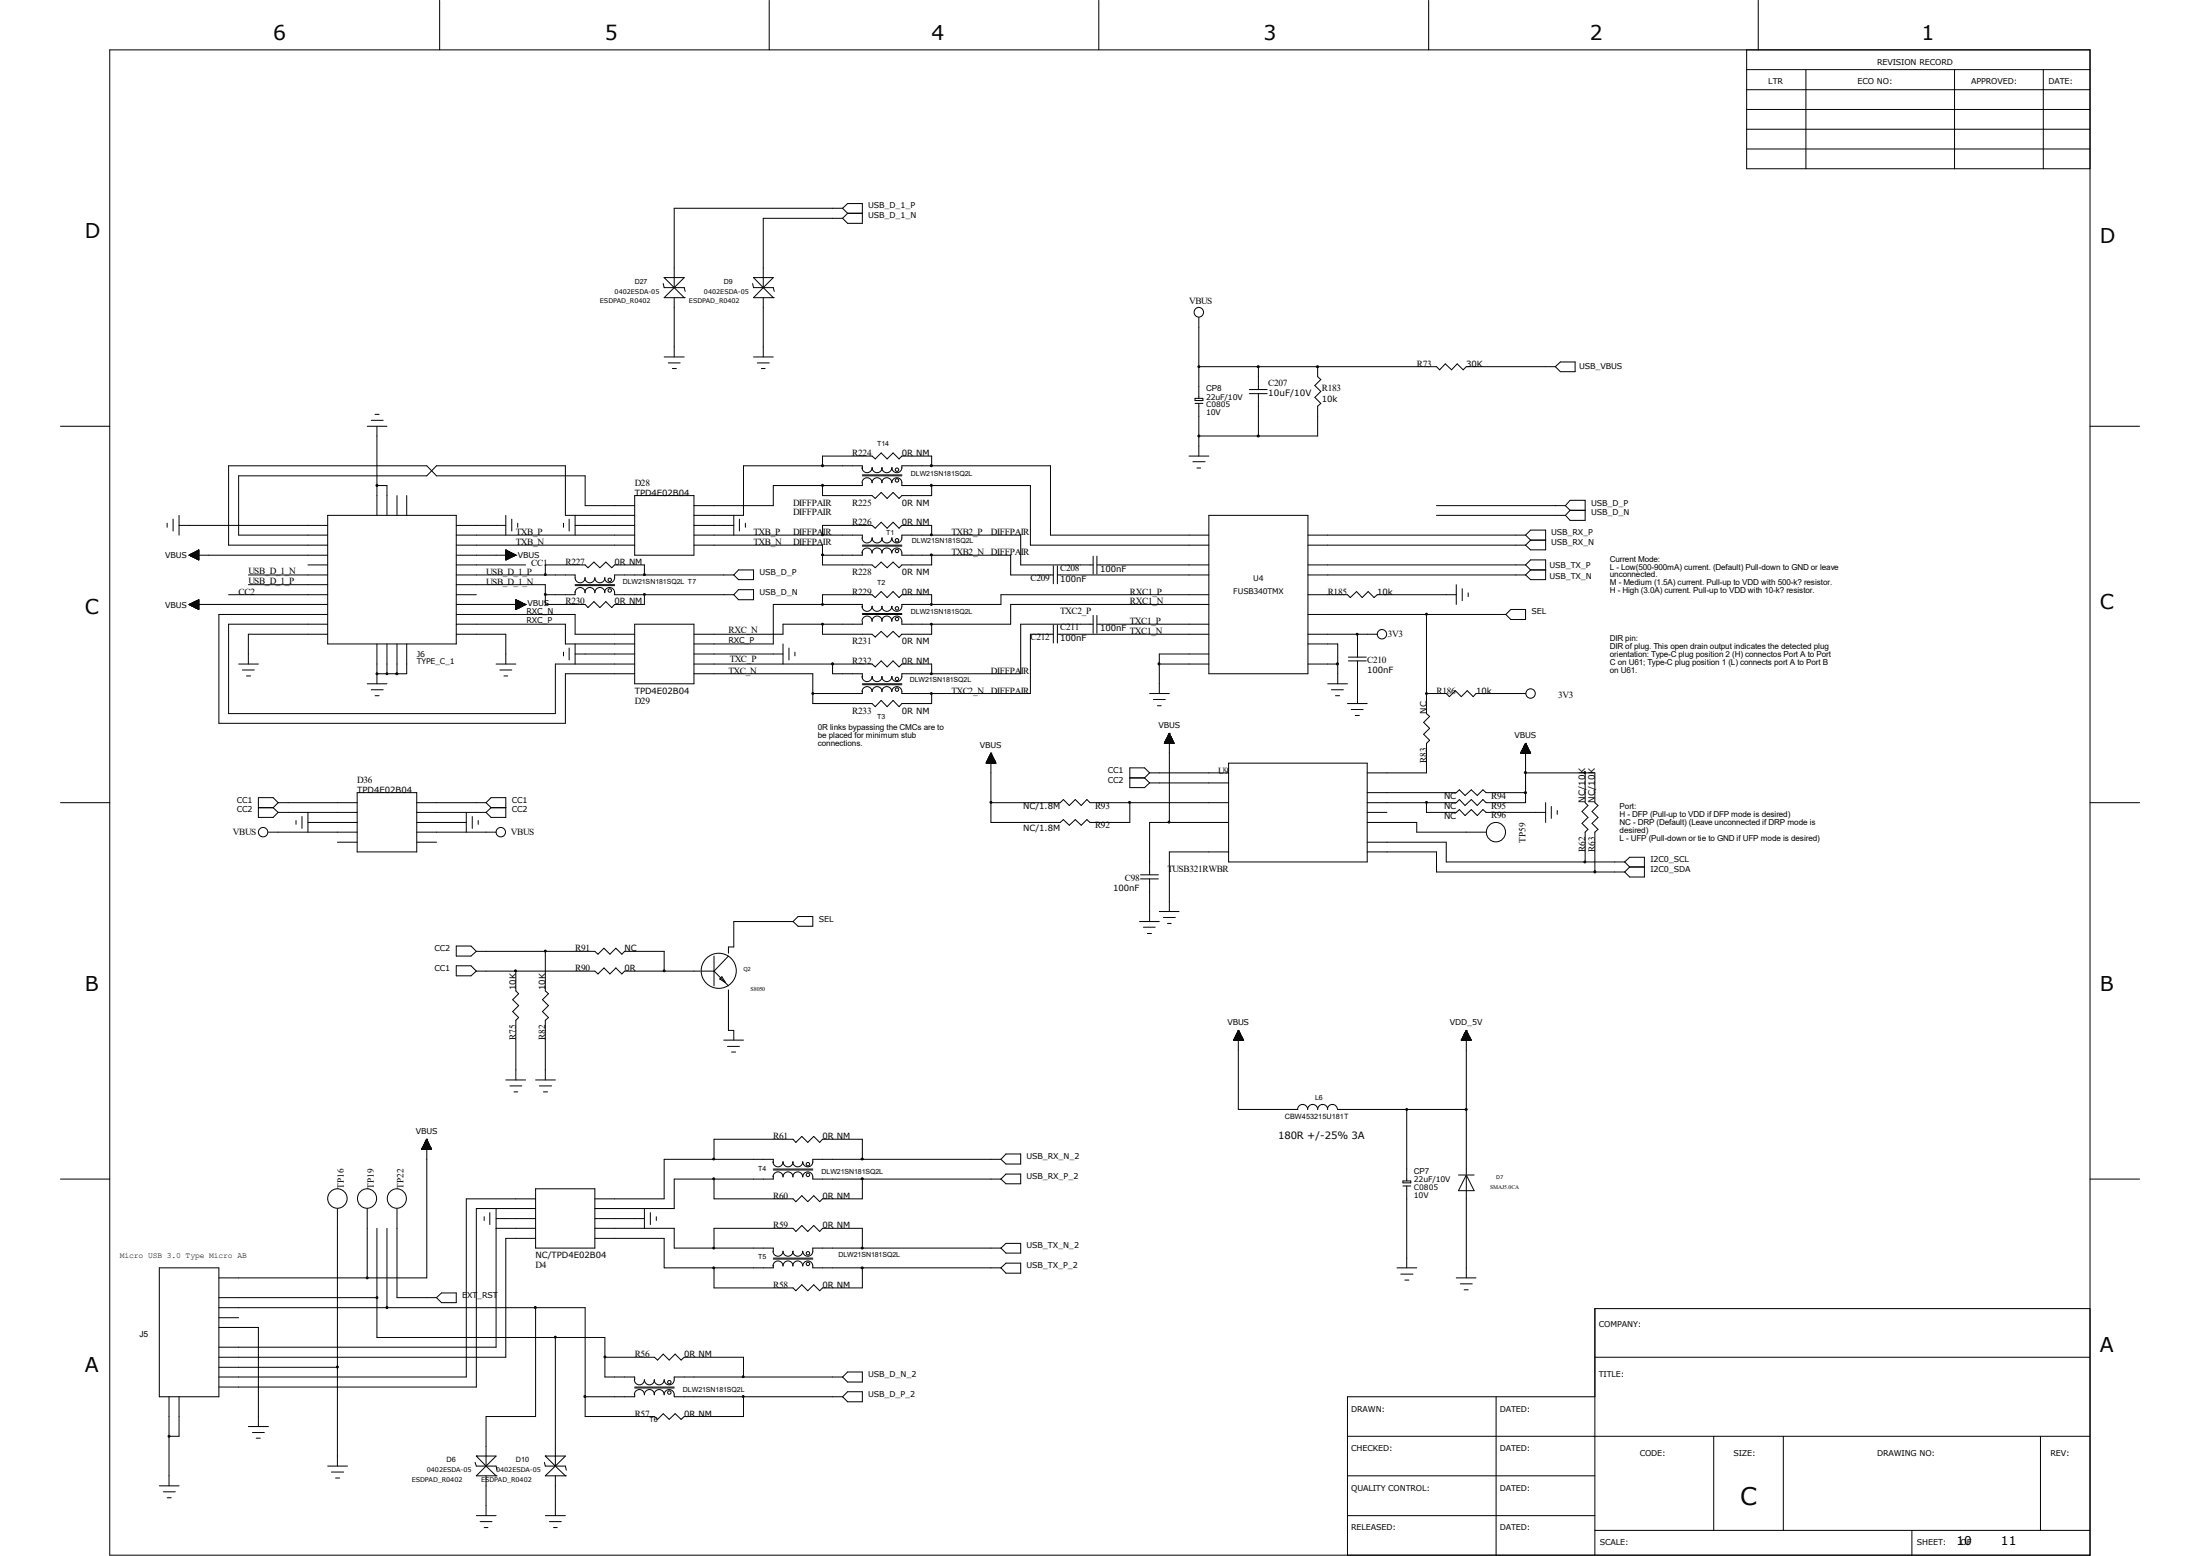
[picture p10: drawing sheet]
<svg xmlns="http://www.w3.org/2000/svg" width="297mm" height="210mm" viewBox="0 0 297 210" stroke-linecap="round" stroke-linejoin="round" font-family="sans-serif">
<g fill="none" stroke="#000" stroke-width=".14">
<path d="M14.8 6.7h267.4v203.2h-267.4zM59.4 0v6.7M103.8 0v6.7M148.3 0v6.7M192.9 0v6.7M235.8 14.8h46.4M235.8 9.4h46.4M235.8 12.1h46.4M235.8 17.4h46.4M235.8 6.7v16.1h46.4M237.4 0v6.7M243.8 9.4v13.4"/>
<path d="M263.9 9.4v13.4M275.8 9.4v13.4M89.5 38.3l.2 .5h2.7l.1 .5M89.7 37.5h.1M89.7 37.5h2.7l-2.7 2.7h2.7M89.7 37.5l2.7 2.7M101.6 38.3l.1 .5h2.7l.1 .5M101.7 37.5h.1M101.7 37.5h2.7l-1.4 1.3M101.7 37.5l1.3 1.3M103 38.8l-1.3 1.4h2.7M103 38.8l1.4 1.4"/>
<path d="M113.7 28.1l.7-.6h2v2.6h-2l-.7-.6M113.7 28.1h-22.7v10.7M113.7 29.5h-10.7v9.3M113.7 28.1l.7 .7M114.4 28.8h2M114.4 28.8l-.7 .7M235.8 20.1h46.4M8.2 57.5h6.6M49.6 57.5h2.6M50.1 56.7h1.6M50.6 55.9h.6M50.9 57.5v12.1"/>
<path d="M89.7 48.2h2.7M90.2 49h1.6M90.8 49.7h.5M91 40.2v8M92.4 40.2h.1M101.7 48.2h2.7M102.2 49h1.6M102.8 49.7h.5M103 40.2v8M104.4 40.2h.1M161.3 53.8h1.1v.3h-1.1zM161.3 54.4h1.1"/>
<path d="M161.8 49.5h32.1l.5 .4 .7-.8 .9 .8 .7-.8 .8 .8 .5-.4h12M161.8 42.8v11M161.8 54.4v7.2M168.7 52.6h2.4M168.7 53.1h2.4M169.8 49.4h.2v.2h-.2zM169.8 58.8h.2v.1h-.2zM169.9 49.5v3.1M169.9 53.1v5.7M177.8 49.4h.2v.2h-.2zM177.9 49.5h.1M177.9 49.5v1.3l.4 .4-.8 .8 .8 .8-.8 .8 .8 .8-.4 .4v4h-16.1"/>
<path d="M210 49.5l.7-.6h1.9v1.3h-1.9zM282.2 57.5h6.6M22.6 70.6v.6M23.4 70.1v1.6M24.2 70.9h20M24.2 69.6v2.6M25.5 74.9h.1M25.5 74.9h18.7M25.5 74.9l1.3 .7M25.5 74.9l1.3-.7v1.4M25.6 75h1.2M25.6 74.9h.1"/>
<path d="M25.7 75h1.1M25.7 74.8v.2M25.8 74.8v.3h1M25.9 74.7v.4h.9M26 75.2h.8M26 74.7v.4M26.1 75.2h.7M26.1 74.6v.6M26.2 74.5v.7M26.3 75.4h.5M26.3 74.5v.8M26.4 74.5v.9"/>
<path d="M26.5 75.4h.3M26.5 74.4v1M26.6 74.3v1.2M26.7 75.5h.1M26.8 75.6h.1M26.8 74.3v1.2M26.8 74.4h-.2v1h.2M26.8 74.5h-.6v.8h.6M26.8 74.8h-1.2v.2M26.8 74.8h-1.1v.2M26.8 74.7h-1v.4M26.8 74.7h-.8v.4"/>
<path d="M26.8 74.6h-.7v.6M26.8 74.6h-.6v.6M26.8 74.5h-.4v.9M26.8 74.4h-.3v1M26.8 74.3h-.1v1.2M26.8 74.3v1.3M33.5 77.6h10.7M33.5 78.9h10.7M41.6 76.2h2.6M44.2 69.6h17.4v17.3h-17.4zM50.9 65.5h1.3v4.1M53.6 66.9v2.7"/>
<path d="M54.9 66.9v2.7M61.6 77.6h16a.74 .74 0 0 0 .3 .9 .74 .74 0 0 0 .9 0l.2-.5a.66 .66 0 0 0 .7 .7 .66 .66 0 0 0 .6-.7 .66 .66 0 0 0 .7 .7 .66 .66 0 0 0 .6-.7 .68 .68 0 0 0 .7 .7 .68 .68 0 0 0 .7-.7v-.4h16.1M61.6 76.2h9.4M61.6 74.9h8M61.6 70.9h6.7M61.6 72.2h24.1M61.6 73.6h24.1M61.6 78.9h12v2.7h5.4l.4 .4 .8-.8 .8 .8 .8-.8 .8 .8 .4-.4h4v-1.3M68.3 69.6v2.6M68.3 74.3h.1v1.3h-.1M68.3 74.6h.8v.6M68.3 75.4h.3"/>
<path d="M68.3 74.4h.4v1h-.4M68.3 75.4h.5M68.3 75.3h.6M68.3 75.2h.7M68.3 75.2h.8M68.3 75h1.2M68.3 75h1.3M68.3 74.8h1.2v.2M68.3 74.8h1.1v.2M68.3 74.7h1v.4M68.3 74.7h.9v.4M68.3 74.6h.7v.6"/>
<path d="M68.3 74.5h.6v.8M68.3 74.5h.4v.9M68.3 74.4h.2v1M68.3 74.3h.2v1.2M68.4 74.3v1.2M68.5 74.3v1.2h-.2M68.6 74.4v1M68.7 74.5v.9M68.8 74.5v.8M68.9 74.5v.7M69 74.6v.6M69.1 70.1v1.6"/>
<path d="M69.1 74.7v.4M69.3 74.7v.4h-1M69.4 74.8v.3h-1.1M69.5 74.8v.2M69.6 74.9h.1M69.6 74.9l-1.3-.7v1.4M69.6 74.9l-1.3 .7M69.9 70.6v.6M73.6 77.6v-1.4h5.4l.4 .4 .8-.7 .8 .7 .8-.7 .8 .7 .4-.4h4v1.4M76.1 70.6v.6M76.8 70.1v1.6M77.6 80a.68 .68 0 0 1 .7-.7 .68 .68 0 0 1 .7 .7"/>
<path d="M77.6 79.8v.5h-4M77.6 70.9h8.1M77.6 78.9h5.4M77.6 79h5.4M77.6 69.6v2.6M79 80a.68 .68 0 0 1 .7-.7 .68 .68 0 0 1 .6 .7M80.3 80a.68 .68 0 0 1 .7-.7 .68 .68 0 0 1 .7 .7M81.6 80a.7 .7 0 0 1 .9-.7 .7 .7 0 0 1 .5 1h16.1M85.7 66.9h8v8h-8zM85.7 68.2h-6.7v-4h-20.1l-1.3-1.3h-26.7v10.7h13.3M85.7 69.6h-9.4v-6.7h-17.4l-1.3 1.3h-25.4v8h12M93.7 72.2h22.7v.4a.66 .66 0 0 0 .7 .7 .66 .66 0 0 0 .6-.7"/>
<path d="M93.7 73.6h17.3v2.6h6.7l.5 .4 .8-.7 .8 .7 .8-.7 .8 .7 .4-.4h4v-1.3M93.7 70.9h5.4M99.1 69.6v2.6M99.7 76.9h2v1.3h-2l-.6-.6zM99.7 79.6h2v1.3h-2l-.6-.6zM99.8 70.1v1.6M100.6 70.6v.6M111 65.5v1.4h6.7l.5 .4 .8-.8 .8 .8 .8-.8 .8 .8 .4-.4h4v-1.4M111 72.2v-1.3h6.7l.5 .4 .8-.8 .8 .8 .8-.8 .8 .8 .4-.4h4v1.3M111 62.9v-1.3h6.7l.5 .3 .8-.8 .8 .8 .8-.8 .8 .8 .4-.3h4v1.3M116.4 65.2a.68 .68 0 0 1 .7-.7 .68 .68 0 0 1 .6 .7 .68 .68 0 0 1 .7-.7 .68 .68 0 0 1 .7 .7M116.4 74.6a.68 .68 0 0 1 .7-.6 .68 .68 0 0 1 .6 .6 .68 .68 0 0 1 .7-.6 .68 .68 0 0 1 .7 .6"/>
<path d="M116.4 74.5v.4h-5.4M116.4 65.2v.3h-12v2.7h-10.7M116.4 63.3v-.4h-16v6.7h-6.7M116.4 73.6h5.4M116.4 64.2h5.4M116.4 64.1h5.4M116.4 73.7h5.4M117.7 63.1a.68 .68 0 0 1-.6 .7 .68 .68 0 0 1-.7-.7v.1M117.8 72.6a.64 .64 0 0 0 .6 .7 .64 .64 0 0 0 .6-.7 .68 .68 0 0 0 .7 .7 .68 .68 0 0 0 .7-.7M119 65.2a.68 .68 0 0 1 .7-.7 .68 .68 0 0 1 .7 .7 .68 .68 0 0 1 .7-.7 .68 .68 0 0 1 .7 .7v.3h17.3v8.1h24.1M119 74.6a.68 .68 0 0 1 .7-.6 .68 .68 0 0 1 .7 .6 .7 .7 0 0 1 .9-.6 .7 .7 0 0 1 .5 .9h14.6v2.7h5.8M119.1 63.1a.68 .68 0 0 1-.7 .7 .68 .68 0 0 1-.7-.7l.1 .1"/>
<path d="M120.4 63.1a.68 .68 0 0 1-.7 .7 .68 .68 0 0 1-.7-.7l.1 .1M120.4 72.6a.66 .66 0 0 0 .7 .7 .66 .66 0 0 0 .7-.7v-.4h16v4h9.8M121.8 63.1a.68 .68 0 0 1-.7 .7 .68 .68 0 0 1-.7-.7v.1M121.8 63.2v-.3h20v9.3h21.4M142.2 76.4v2.4M142.7 77.6h20.5M142.7 76.4v2.4M147.6 75.1v2.4M148.1 76.2h15.1M148.1 75.1v2.4M160.5 61.6h2.7M161 62.3h1.7"/>
<path d="M161.6 63.2h.5M163.2 69.6h13.4v21.3h-13.4zM176.6 76.2h29.4M176.6 77.6h29.4M176.6 72.2h29.4M176.6 73.6h29.4M193.9 68.2h17.4M193.9 69.6h17.4M196.6 78.9v2.7M197.4 79.5v1.6M206 76.2l.6-.6h2.1v2.6h-2.1l-.6-.6M206 72.2l.6 .7"/>
<path d="M206 72.2l.6-.7h2.1v2.7h-2.1l-.6-.6M206 76.2l.6 .7M206.6 76.9h2.1M206.6 72.9h2.1M206.6 72.9l-.6 .7M206.6 76.9l-.6 .7M211.3 68.2l.7-.7h2v2.7h-2l-.7-.6M211.3 68.2l.7 .7M212 68.9h2M212 68.9l-.7 .7M25.5 81.6h.1M25.5 81.6h18.7"/>
<path d="M25.6 81.6h.1M25.6 81.7h1.2M25.7 81.5v.2M25.7 81.7h1.1M25.8 81.4v.3M25.8 81.7h1M25.9 81.4v.4h.9M26 81.3v.5h.8M26.1 81.3v.6M26.1 81.9h.7M26.2 81.2v.8M26.3 81.2v.8"/>
<path d="M26.3 82h.5M26.4 81.2v.8M26.5 82.1h.3M26.5 81.1v1M26.6 81v1.2M26.7 82.2h.1M26.8 81v1.2M26.8 80.9v1.3M26.8 80.9v1.4l-1.3-.7M26.8 81.5h-1.2v.2M26.8 81.5h-1.1v.2M26.8 81.4h-1v.3"/>
<path d="M26.8 81.4h-.8v.4M26.8 81.3h-.7v.5M26.8 81.3h-.6v.6M26.8 81.2h-.6v.8h.6M26.8 81.2h-.4v.8M26.8 81.1h-.3v1M26.8 81.1h-.2v1h.2M26.8 81h-.1v1.2M26.8 80.9l-1.3 .7M30.9 80.3h13.3M32.2 89.6h2.7M32.7 90.4h1.6"/>
<path d="M33.3 91.2h.5M44.2 84.2h-13.3v12.1h44.1v-6.7h10.7M44.2 85.6h-10.7v4M44.2 82.9h-14.7v14.7h46.8v-6.7h9.4M49.6 92.3h2.6M50.1 93.1h1.6M50.6 93.9h.6M50.9 90.9h.1M50.9 86.9v5.4M52.2 86.9v4M53.5 90.8h.2v.2h-.2zM53.6 86.9v4"/>
<path d="M54.9 86.9v4h-4M61.6 80.3h2.7M61.6 84.2h14.7v2.7h9.4M61.6 85.6h6.7v4M61.6 82.9h16v2.7h8.1M61.6 81.6h9.4M67 89.6h2.6M67.5 90.4h1.6M68 91.2h.5M69.6 80.9v1.4l1.4-.7M69.6 80.9v1.3M69.6 81.1h.3v1"/>
<path d="M69.6 82.2h.2M69.6 82.1h.3M69.6 81.1h.4v1h-.4M69.6 82h.5M69.6 82h.6M69.6 81.9h.8M69.6 81.7h1.1M69.6 81.7h1.2M69.6 81.7h1.3M69.6 81.5h1.3v.2M69.6 81.5h1.1v.2M69.6 81.4h1.1v.3"/>
<path d="M69.6 81.4h.9v.4M69.6 81.3h.8v.5M69.6 81.3h.7v.6M69.6 81.2h.6v.8M69.6 81.2h.5v.8M69.6 81h.2v1.2M69.6 80.9l1.4 .7M69.7 81v1.2M69.8 81v1.2M69.9 81.1v1M70.1 81.2v.8M70.3 81.2v.8"/>
<path d="M70.4 81.3v.6M70.5 81.3v.5h-.9M70.6 81.4v.4h-1M70.7 81.4v.3M70.8 81.5v.2M70.9 81.6h.1M71 81.6h.1M76.1 88v.5M76.8 87.5v1.6M77.6 88.3h8.1M77.6 86.9v2.7M85.7 84.2h8v8.1h-8z"/>
<path d="M93.7 88.3h12M93.7 89.6h24l.5 .4 .8-.8 .8 .8 .8-.8 .8 .8 .4-.4h4v1.3M93.7 90.9h16v4.1h8l.5 .4 .8-.9 .8 .9 .8-.9 .8 .9 .4-.4h4v-1.4M105.7 86.9v2.7M106.5 87.5v1.6M107.3 88v.5M111 81.6v-1.3h6.7l.5 .3 .8-.8 .8 .8 .8-.8 .8 .8 .4-.3h4v1.3M111 84.2v1.4h6.7l.5 .4 .8-.8 .8 .8 .8-.8 .8 .8 .4-.4h4v-1.4M112.4 89.6v1.3h4v.4a.68 .68 0 0 0 .7 .7 .68 .68 0 0 0 .6-.7M116.4 83.8a.68 .68 0 0 1 .7-.7 .68 .68 0 0 1 .6 .8M116.4 93.3a.68 .68 0 0 1 .7-.6 .68 .68 0 0 1 .6 .6 .68 .68 0 0 1 .7-.6 .68 .68 0 0 1 .7 .6M116.4 81.8a.66 .66 0 0 0 .7 .7 .66 .66 0 0 0 .6-.7"/>
<path d="M116.4 93.2v.4h-6.7M116.4 83.9v.3h-10.7v1.4h-12M116.4 92.3h5.4M116.4 82v-.4h-12v5.3h-10.7M116.4 82.9h5.4M116.4 82.8h5.4M116.4 92.4h5.4M117.7 83.8a.68 .68 0 0 1 .7-.7 .68 .68 0 0 1 .7 .8M117.8 81.8a.64 .64 0 0 0 .6 .7 .64 .64 0 0 0 .6-.7 .68 .68 0 0 0 .7 .7 .68 .68 0 0 0 .7-.7M119 83.8a.68 .68 0 0 1 .7-.7 .68 .68 0 0 1 .7 .8M119.1 91.3a.68 .68 0 0 1-.7 .7 .68 .68 0 0 1-.7-.7l.1 .1M120.4 91.3a.68 .68 0 0 1-.7 .7 .68 .68 0 0 1-.7-.7l.1 .1"/>
<path d="M121.8 91.3a.68 .68 0 0 1-.7 .7 .68 .68 0 0 1-.7-.7v.1M142.2 85.6h-3.1v8h-17.3a.7 .7 0 0 0-.6-.9 .7 .7 0 0 0-.8 .6 .68 .68 0 0 0-.7-.6 .68 .68 0 0 0-.7 .6M142.2 84.4v2.4M142.7 84.4v2.4M142.7 85.6h20.5M147.6 83.1v2.4M147.6 84.2h-9.8v6.7h-16v.5M148.1 83.1v2.4M148.1 84.2h15.1M155.2 93.6h2.7M155.7 94.4h1.6M156.3 95.2h.5"/>
<path d="M156.5 89.6h6.7M157.3 100v.3M157.4 100h1M157.4 99.9h.9v.4M157.4 99.9v.4M157.4 99.9h.9M157.4 99.7h.8M157.5 99.7h.7M157.5 99.6h.7v.7M157.5 99.6v.7M157.6 99.6h.6M157.6 99.5h.5v.8"/>
<path d="M157.6 99.4h.5v.9M157.7 99.3h.3v1M157.7 99.2v1.1M157.7 99.2h.3M157.7 99.2h.2v1.1M157.7 99.1v1.2M157.8 99.1h.1M157.8 99.1h.1v1.2M157.8 99v1.3M157.8 99h.1M157.9 99h.1M157.9 99v12"/>
<path d="M157.9 99l-.7 1.3h1.3M157.9 99l.6 1.3M158 99.4h-.4v.9M158.1 99.4h-.5v.9M163.2 81.6h-26.8v2.6h-14.6v-.3a.68 .68 0 0 0-.7-.8 .68 .68 0 0 0-.7 .7M163.2 80.3h-28.1v1.3h-13.3a.7 .7 0 0 1-.6 .9 .7 .7 0 0 1-.8-.7M163.2 88.3h-6.7v5.3M176.6 80.3h5.3l.4 .3 .8-.8 .8 .8 .8-.8 .8 .8 .4-.3h10.7M176.6 85.6h9.3M176.6 86.9h4v5.4M176.6 89.6h4M176.6 82.9h26.7"/>
<path d="M179.2 92.3h2.7M179.7 93.1h1.7M180.3 93.9h.5M181.9 95h2.7M182 88.7h2.4M182 89.2h2.4M182.4 95.8h1.6M183 96.6h.5M183.3 85.6v3.1M183.3 89.2v5.8M192.6 93.6h2.6l.5 .4 .8-.8 .8 .8 .8-.8 .8 .8 .4-.4h6.7M192.6 82.9v13.4l.4 .4-.8 .8 .8 .8-.8 .8 .8 .8-.4 .4v4h-8"/>
<path d="M198.2 80v.5M204 82.3h2v1.3h-2l-.7-.7zM8.2 108.3h6.6M34.9 109h2M36.2 112.3h12M36.9 109l.6 .6M37.5 108.3h10.7M37.5 109.6h10.7M37.5 108.3l-.6 .7M37.5 108.3l-.6-.6h-2v2.6h2l.6-.7M40 110.7v.6M40.8 110.2v1.6"/>
<path d="M41.6 111h6.6M41.6 109.6v2.7M45.6 113.7h2.6M48.2 107h8.1v8h-8.1zM56.3 108.3h9.3M56.3 112.3h10.7M56.3 109.6h9.3M56.3 111h6.6M56.3 113.7h2.6M62.9 109.6v2.7M63.8 110.2v1.6M64.6 110.7v.6"/>
<path d="M65.6 108.3l.7-.6h2v2.6h-2l-.7-.7M65.6 108.3l.7 .7M66.3 109h2M66.3 109l-.7 .6M133.1 103v-.1h1.3v.1M133.2 102.9h1.2M133.2 103v-.2h1.2v.2M133.2 102.7h1.2M133.3 102.7h1v.3M133.3 102.6h1v.4M133.3 102.6v.4M133.3 102.5h.9"/>
<path d="M133.3 103v-.5h.9v.5M133.4 102.4h.8M133.4 102.4h.8v.6M133.4 102.4v.6M133.4 102.3h.8M133.5 102.3h.6v.7M133.5 102.2h.5v.8M133.6 102.1h.4v.9M133.6 102h.3v1M133.7 101.9h.2v1.1M133.7 101.8v1.2M133.7 101.8h.2"/>
<path d="M133.7 101.7h.2v1.3M133.7 101.7v1.3M133.8 101.6h.1M133.8 108.3h9.3l.5-.4 .8 .8 .8-.8 .8 .8 .7-.8 .5 .4h18.7M133.8 101.6v9.4h9.3l.5-.4 .8 .8 .8-.8 .8 .8 .7-.8 .5 .4h5.3v-2.7M133.8 101.6l.7 1.4h-1.4M133.8 101.6l-.7 1.4M133.8 101.7h.1M133.9 101.9h-.3v1.1M134 102h-.4v1M134 102.1h-.5v.9M134.1 102.2h-.6v.8"/>
<path d="M134.3 102.7h-1v.3M152.5 105h2M154 118.1h2.4M154 118.6h2.4M154.5 105l.7 .7M155.2 118.6v5.8M155.2 104.3h10.7M155.2 105.7h10.7M155.2 104.3l-.7 .7M155.2 104.3l-.7-.7h-2v2.7h2l.7-.6M157.2 100.2h1.3v.1M157.3 100.3v-.2h1.1v.2"/>
<path d="M157.3 100.1h1.1M157.3 100h1.1v.3M157.4 100.3v-.5h.9v.5M157.5 100.3v-.6h.7v.6M158.5 100.2h-1.3v.1M165.9 115h-8v8M165.9 111h-10.7v7.1M165.9 103h18.7v13.3h-18.7zM184.6 111h6.7v1.3h9.3M184.6 107h12l.4-.4 .8 .8 .8-.8 .8 .8 .8-.8 .4 .4h5.4M184.6 115h9.3v2.7h25.4M184.6 109.6h2.6"/>
<path d="M184.6 113.7h10.6v2.6h24.1M192.6 108.3v1.3h4l.4-.3 .8 .8 .8-.8 .8 .8 .8-.8 .4 .3h8.1M205.3 101.6h1.3M205.3 101.6h.1M205.4 101.5h1.2M205.4 101.6v-.1h1.1v.1M205.4 101.4h1.1M205.4 101.4h1.1v.2M205.4 101.3v.3M205.4 101.3h1.1M205.5 101.3h.9v.3M205.5 101.2v.4"/>
<path d="M205.5 101.2h.9M205.5 101.6v-.5h.9v.5M205.6 101.1h.8M205.6 101h.7v.6M205.7 101h.6v.6M205.7 100.8h.5v.8M205.7 100.8v.8M205.7 100.8h.5M205.7 100.7h.5v.9M205.7 100.7v.9M205.8 100.7h.4M205.8 100.6h.3v1"/>
<path d="M205.8 100.6v1M205.8 100.6h.3M205.8 106.9h.2v.2h-.2zM205.8 104.2h.2v.2h-.2zM205.9 100.5h.2v1.1M205.9 100.4h.1v1.2M206 100.3h.1M206 104.3h9.3v4l.4 .4-.8 .8 .8 .8-.8 .8 .8 .8-.4 .4v5.4M206 100.3v8h-5.4l-.4-.4-.8 .8-.8-.8-.8 .8-.8-.8-.4 .4h-12M206 100.3l-.7 1.3h1.3M206 100.3l.6 1.3M206 100.4h-.1v1.2"/>
<path d="M206 100.5h-.1v1.1M206.2 100.9h-.5v.7M206.3 101h-.7v.6M208.7 108.3v2.7M209.4 108.8v1.6M210.2 109.4v.5M214 104.3v4l.4 .4-.8 .8 .8 .8-.8 .8 .8 .8-.4 .4v4M219.3 116.3l.7-.6h2v2.7h-2l-.7-.7M219.3 116.3l.7 .7M220 117h2M220 117l-.7 .7M282.2 108.3h6.6"/>
<path d="M61.6 127.7h2l.7 .7-.7 .6h-2zM61.6 130.3h2l.7 .8-.7 .6h-2zM64.3 131.1h16l.4 .3 .8-.8 .8 .8 .8-.8 .8 .8 .4-.3h10.2M64.3 128.4h16l.4 .4 .8-.8 .8 .8 .8-.8 .8 .8 .4-.4h5.4v2.7M69.6 131.1v2.6l.4 .4-.8 .8 .8 .8-.8 .8 .8 .8-.4 .4v8.1M73.6 128.4v5.3l.4 .4-.8 .8 .8 .8-.8 .8 .8 .8-.4 .4v8.1M94.6 131.1h1.8M96.4 129v4.1M96.4 131.1l1.9 2M97.5 131.8l.5 .8-.8-.5zM98.3 129l-1.9 2.1M98.3 133.6v5.5h.8v1.3"/>
<path d="M107.1 124.4h-8v3.4h-.8v.9M107.7 123.7h2v1.3h-2l-.6-.6zM153.8 124.4h2.7M154.3 125.1h1.7M154.9 126h.5M156.5 123h2.7M157.1 123.8h1.6M157.6 124.6h.5M166.8 140h.8M166.8 139.9h.8v.5M166.8 139.8h.8v.6M166.8 139.8v.6"/>
<path d="M166.9 139.7h.7M166.9 139.7h.6v.7M166.9 139.7v.7M166.9 139.7h.6M166.9 139.6h.6v.8M166.9 139.5v.9M167 139.5h.4M167 139.5h.4v.9M167 139.4h.4v1M167.1 139.3h.2v1.1M167.1 139.2v1.2M167.1 139.2h.2"/>
<path d="M167.1 139.2h.2v1.2M167.1 139.1v1.3M167.2 139.1h.1M167.2 139.1v10.6h8M167.2 139.1l-.7 1.3M167.2 139.1l.7 1.3h-1.4M167.3 139.3h-.3v1.1M167.4 139.4h-.4v1M167.6 139.9h-.8v.5M197.5 140h.9M197.5 139.9h.9v.5M197.6 139.8h.7v.6"/>
<path d="M197.6 139.8v.6M197.6 139.7h.7M197.6 139.7h.6v.7M197.6 139.7v.7M197.7 139.6h.5v.8M197.7 139.7h.5M197.7 139.5v.9M197.7 139.5h.5M197.7 139.5h.5v.9M197.8 139.4h.3v1M197.9 139.3h.1v1.1M197.9 139.2h.1v1.2"/>
<path d="M198 139.1h.1M198 139.1v19.4M198 139.1l.6 1.3h-1.3M198 139.1l-.7 1.3M198 139.1h-.1v1.3M198 139.2h-.1v1.2M198.1 139.3h-.3v1.1M198.1 139.4h-.4v1M198.3 139.9h-.8v.5M8.2 159.1h6.6M56.9 155.1h1.4M56.9 155v.1"/>
<path d="M57 155h1.2M57 155.1v-.2h1.2v.2M57 154.9h1.2M57.1 155.1v-.3h1v.3M57.1 154.8h1M57.1 154.7h1v.4M57.1 154.7v.4M57.1 154.7h.9M57.2 155.1v-.5h.8v.5M57.2 154.6h.8M57.2 154.5h.8v.6M57.3 154.4h.6v.7"/>
<path d="M57.3 154.3v.8M57.3 154.3h.6M57.3 154.3h.6v.8M57.3 154.2v.9M57.4 154.2h.4M57.4 154.2h.4v.9M57.4 154.1v1M57.4 154.1h.4M57.4 154.1h.3v1M57.5 154h.2v1.1M57.5 153.9h.2v1.2M57.5 153.8v1.3"/>
<path d="M57.6 153.8h.1M57.6 153.8v18.7h-28.1M57.6 153.8l-.7 1.3M57.6 153.8l.7 1.3M57.7 153.9h-.2v1.2M57.7 154.1h-.3v1M58 154.5h-.8v.6M68.3 145.8h2.7M68.8 146.6h1.6M69.4 147.4h.5M72.3 145.8h2.7M72.8 146.6h1.7"/>
<path d="M73.4 147.4h.5M96.4 159.1v2.7h10.7l.3 .4 .8-.8 .9 .8 .8-.8 .8 .8 .3-.4h5.4v-2.7M96.4 156.5v-2.7h10.7l.3 .4 .8-.8 .9 .8 .8-.8 .8 .8 .3-.4h5.4v2.7M97.7 140.4h2.7M98.2 141.2h1.6M98.8 142h.5M104.4 158.8a.68 .68 0 0 1 .6-.6 .68 .68 0 0 1 .7 .6 .68 .68 0 0 1 .7-.6 .68 .68 0 0 1 .7 .6M104.4 158.7v.4h-13.4v4h-10.7M104.4 157.8h5.3M104.4 157.9h5.3M105.7 156.8a.68 .68 0 0 1-.7 .7 .68 .68 0 0 1-.6-.7v-.3h-14.7v5.3h-9.4M107 158.8a.68 .68 0 0 1 .7-.6 .68 .68 0 0 1 .7 .6 .7 .7 0 0 1 .8-.6 .7 .7 0 0 1 .5 .9h25.4"/>
<path d="M107.1 156.8a.68 .68 0 0 1-.7 .7 .68 .68 0 0 1-.7-.7M108.4 156.8a.68 .68 0 0 1-.7 .7 .68 .68 0 0 1-.7-.7h.1M109.7 156.8a.68 .68 0 0 1-.6 .7 .68 .68 0 0 1-.7-.7M116.3 156.3h.2v.2h-.2zM116.3 159h.2v.2h-.2zM135.1 156.5h-25.4v.3M135.8 155.7h2v1.4h-2l-.7-.6zM135.8 158.5h2v1.3h-2l-.7-.7zM166.5 140.4h1.4M166.6 140.3h1.2M166.6 140.3h1.2v.1M166.7 140.4v-.3h1v.3"/>
<path d="M166.7 140.1h1M166.7 140.4v-.4h1v.4M167.8 140.2h-1.2v.2M175.9 149.1a.68 .68 0 0 1 .6 .6 .61 .61 0 0 1 .7-.6M175.9 149.1a.59 .59 0 0 0-.7 .6M177.2 149.1a.68 .68 0 0 1 .7 .6 .61 .61 0 0 1 .7-.6M178.6 149.1a.68 .68 0 0 1 .6 .6M179.9 149.1a.57 .57 0 0 0-.7 .6M179.9 149.1a.68 .68 0 0 1 .7 .6M180.6 149.7h17.4M189.4 159.4h1.1v.2h-1.1zM189.9 149.7v9.7"/>
<path d="M196.9 158.6h2.1M197.3 140.4h1.3M197.4 140.3h1.1M197.4 140.3h1.1v.1M197.4 140.2v.2M197.4 140.4v-.3h1.1v.3M197.4 140.2h1.1M197.4 140.1h1.1M197.5 140.4v-.4h.9v.4M197.8 149.6h.2v.2h-.2zM198 158.6l1 2.1h-2.1zM198 158.7v13.8"/>
<path d="M282.2 159.1h6.6M21.5 171.1h8v17.4h-8zM29.5 176.5h49.5v14.7h9.3l.5 .4 .7-.8 .8 .8 .8-.8 .8 .8 .5-.4h8v-2.7M29.5 175.1h21.4M29.5 177.8h2.7M29.5 179.2h5.4v13.3M45.6 163.1v34.8M49.6 163.1v9.4M50.9 165.8v14.7h30.8v5.3h4v.4a.66 .66 0 0 0 .6 .7 .66 .66 0 0 0 .7-.7M52.2 165.8v10.7M53.6 163.1v12h5.3M58.9 175.1l.7-.6h2v1.3h-2z"/>
<path d="M65.4 164.2v.5M66.1 163.7v1.6M67 164.5h5.3M67 165.8h5.3M67 163.1v18.7h-37.5M72.3 167.1h-4v16.1h-38.8M72.3 160.4h8v8h-8zM72.3 176.5v14.7h-6.7v6.7M72.3 161.8h-9.4v24h-33.4M72.3 163.1h-8v24.1h-34.8M80.3 165.8h10.7v2.6h13.4v.5a.66 .66 0 0 0 .7 .7 .66 .66 0 0 0 .6-.7 .66 .66 0 0 0 .7 .6 .66 .66 0 0 0 .6-.6 .68 .68 0 0 0 .7 .6 .68 .68 0 0 0 .7-.6 .68 .68 0 0 0 .7 .6 .68 .68 0 0 0 .6-.6v-.5h25.4M80.3 164.5h6.7"/>
<path d="M80.3 167.1h9.4v4h14.7v-.4M87 163.1v2.7M87.8 163.7v1.6M88.6 164.2v.5M96.4 168.4v-2.6h10.7l.3 .4 .8-.8 .9 .8 .8-.8 .8 .8 .3-.4h5.4v2.6M96.4 171.1v2.7h10.7l.3 .4 .8-.8 .9 .8 .8-.8 .8 .8 .3-.4h5.4v-2.7M104.4 170.9a.68 .68 0 0 1 .6-.7 .68 .68 0 0 1 .7 .7 .68 .68 0 0 1 .7-.7 .68 .68 0 0 1 .7 .7M104.4 169.8h5.3M104.4 169.9h5.3M107 170.9a.68 .68 0 0 1 .7-.7 .68 .68 0 0 1 .7 .7 .7 .7 0 0 1 .8-.7 .7 .7 0 0 1 .5 .9h25.4M116.3 168.4h.2v.1h-.2zM116.3 171h.2v.2h-.2z"/>
<path d="M135.1 171.1l.7-.6h2v1.3h-2zM135.1 168.4l.7-.6h2v1.3h-2zM188.6 171.1h2.7M189.1 172h1.7M189.4 160.1h1.1M189.7 172.8h.5M189.9 160.1v11M196.6 172.5h2.7M197.1 173.3h1.7M197.7 174.1h.5M282.2 176.6h-66.9v33.3M22.8 188.5v12"/>
<path d="M24.2 188.5v5.3h-1.4M29.5 184.5h16.1M33.5 192.5h2.7M34.1 193.3h1.6M34.6 194.1h.5M44.2 197.9h2.7M44.7 198.7h1.7M45.3 199.5h.5M64.1 197.4l.2 .5h2.7l.1 .5M64.3 196.5h.1M64.3 196.5h2.7l-2.7 2.7h2.7M64.3 196.5l1.3 1.4"/>
<path d="M65.6 197.9l1.4 1.3M65.6 199.2v5.4M67 199.2h.1M73.5 197.4l.1 .5h2.7l.2 .5M73.6 196.5h.1M73.6 196.5h2.7l-1.3 1.4M73.6 196.5l1.4 1.4M75 197.9l-1.4 1.3h2.7M75 197.9l1.3 1.3M75 180.5v17.4M75 199.2v5.4M76.3 199.2h.1"/>
<path d="M81.7 183.2h6.6l.5 .4 .7-.8 .8 .8 .8-.8 .8 .8 .5-.4h8v2.6M85.6 188.2a.68 .68 0 0 1 .7-.7 .68 .68 0 0 1 .7 .8M85.7 188.1v.4h-6.7M85.7 187.2h5.3M85.7 187.3h5.3M87 188.2a.68 .68 0 0 1 .7-.7 .68 .68 0 0 1 .6 .8M87 186.2a.64 .64 0 0 0 .7 .7 .64 .64 0 0 0 .6-.7 .68 .68 0 0 0 .7 .7 .68 .68 0 0 0 .7-.7M88.3 188.2a.68 .68 0 0 1 .7-.7 .68 .68 0 0 1 .7 .8M89.7 188.2a.7 .7 0 0 1 .8-.6 .7 .7 0 0 1 .5 .9h22.7M113.7 185.8h-22.7a.74 .74 0 0 1-.2 .9 .74 .74 0 0 1-.9 0l-.2-.2v-.3M114.4 185.2h2v1.3h-2l-.7-.7zM114.4 187.8h2v1.4h-2l-.7-.7z"/>
<path d="M181.9 193.8h100.3M181.9 199.2h33.4M202 188.5v21.4M215.3 183.2h66.9M215.3 188.5h-33.4v21.4M231.4 193.8v12.7M240.7 193.8v12.7M275.5 193.8v12.7M21.5 200.5h2.7M22.1 201.3h1.6M22.6 202.1h.5M64.3 204.6h2.7"/>
<path d="M64.8 205.4h1.6M65.4 206.2h.5M73.6 204.6h2.7M74.2 205.4h1.6M74.7 206.2h.5M181.9 204.6h33.4M215.3 206.5h66.9M258.1 206.5v3.4"/>
<circle cx="161.8" cy="42.1" r=".64"/>
<circle cx="161.8" cy="49.5" r=".13"/>
<circle cx="161.8" cy="58.8" r=".13"/>
<circle cx="50.9" cy="65.5" r=".14"/>
<circle cx="73.6" cy="77.6" r=".13"/>
<circle cx="82.3" cy="79.7" r=".23"/>
<circle cx="82.3" cy="78.3" r=".23"/>
<circle cx="87" cy="77.6" r=".13"/>
<circle cx="111" cy="65.5" r=".14"/>
<circle cx="111" cy="62.8" r=".14"/>
<circle cx="111" cy="72.2" r=".13"/>
<circle cx="111" cy="74.9" r=".13"/>
<circle cx="121.1" cy="74.4" r=".23"/>
<circle cx="121.1" cy="64.8" r=".23"/>
<circle cx="121.1" cy="63.4" r=".23"/>
<circle cx="121.1" cy="72.9" r=".23"/>
<circle cx="125.7" cy="65.5" r=".14"/>
<circle cx="125.7" cy="62.8" r=".14"/>
<circle cx="125.7" cy="72.2" r=".13"/>
<circle cx="125.7" cy="74.9" r=".13"/>
<circle cx="50.9" cy="90.9" r=".13"/>
<circle cx="52.2" cy="90.9" r=".13"/>
<circle cx="73.6" cy="80.2" r=".13"/>
<circle cx="87" cy="80.2" r=".13"/>
<circle cx="109.7" cy="93.6" r=".13"/>
<circle cx="111" cy="81.6" r=".13"/>
<circle cx="111" cy="84.2" r=".13"/>
<circle cx="112.4" cy="89.6" r=".14"/>
<circle cx="121.1" cy="91.6" r=".23"/>
<circle cx="121.1" cy="82.1" r=".23"/>
<circle cx="121.1" cy="93.1" r=".23"/>
<circle cx="121.1" cy="83.5" r=".23"/>
<circle cx="125.7" cy="93.6" r=".13"/>
<circle cx="125.7" cy="90.9" r=".13"/>
<circle cx="125.7" cy="84.2" r=".13"/>
<circle cx="125.7" cy="81.6" r=".13"/>
<circle cx="156.5" cy="89.6" r=".14"/>
<circle cx="180.5" cy="89.6" r=".14"/>
<circle cx="183.2" cy="85.6" r=".13"/>
<circle cx="186.6" cy="85.6" r=".64"/>
<circle cx="192.6" cy="93.6" r=".13"/>
<circle cx="192.6" cy="82.9" r=".13"/>
<circle cx="206.6" cy="93.6" r=".64"/>
<circle cx="35.5" cy="112.3" r=".64"/>
<circle cx="67.6" cy="112.3" r=".63"/>
<circle cx="133.8" cy="108.3" r=".13"/>
<circle cx="152.5" cy="108.3" r=".13"/>
<circle cx="157.8" cy="111" r=".13"/>
<circle cx="192.6" cy="108.3" r=".13"/>
<circle cx="201.9" cy="112.3" r="1.3"/>
<circle cx="214" cy="116.3" r=".13"/>
<circle cx="214" cy="104.3" r=".13"/>
<circle cx="215.3" cy="117.7" r=".14"/>
<circle cx="69.6" cy="131" r=".13"/>
<circle cx="73.6" cy="128.4" r=".13"/>
<circle cx="89.7" cy="131" r=".13"/>
<circle cx="97" cy="131" r="2.37"/>
<circle cx="96.4" cy="159.1" r=".13"/>
<circle cx="96.4" cy="156.4" r=".13"/>
<circle cx="109.1" cy="157.1" r=".23"/>
<circle cx="109.1" cy="158.6" r=".23"/>
<circle cx="189.9" cy="149.7" r=".13"/>
<circle cx="45.6" cy="161.8" r="1.31"/>
<circle cx="49.5" cy="161.8" r="1.3"/>
<circle cx="49.6" cy="172.5" r=".13"/>
<circle cx="50.9" cy="175.1" r=".13"/>
<circle cx="52.2" cy="176.5" r=".14"/>
<circle cx="53.6" cy="161.8" r="1.3"/>
<circle cx="72.3" cy="176.5" r=".14"/>
<circle cx="96.4" cy="171.1" r=".13"/>
<circle cx="96.4" cy="168.4" r=".13"/>
<circle cx="109.1" cy="170.6" r=".23"/>
<circle cx="109.1" cy="169.1" r=".23"/>
<circle cx="22.8" cy="193.8" r=".13"/>
<circle cx="45.6" cy="184.5" r=".13"/>
<circle cx="75" cy="180.5" r=".13"/>
<circle cx="79" cy="188.5" r=".13"/>
<circle cx="81.7" cy="183.1" r=".13"/>
<circle cx="90.4" cy="187.9" r=".23"/>
<circle cx="90.4" cy="186.5" r=".23"/>
<circle cx="100.3" cy="188.5" r=".13"/>
<circle cx="100.3" cy="185.8" r=".13"/>
</g>
<g fill="#000">
<path d="M169.8 49.4h.2v.2h-.2z" fill-rule="evenodd"/>
<path d="M169.8 58.8h.2v.1h-.2z" fill-rule="evenodd"/>
<path d="M177.8 49.4h.2v.2h-.2z" fill-rule="evenodd"/>
<path d="M53.5 90.8h.2v.2h-.2z" fill-rule="evenodd"/>
<path d="M205.8 106.9h.2v.2h-.2z" fill-rule="evenodd"/>
<path d="M205.8 104.2h.2v.2h-.2z" fill-rule="evenodd"/>
<path d="M116.3 156.3h.2v.2h-.2z" fill-rule="evenodd"/>
<path d="M116.3 159h.2v.2h-.2z" fill-rule="evenodd"/>
<path d="M197.8 149.6h.2v.2h-.2z" fill-rule="evenodd"/>
<path d="M116.3 168.4h.2v.1h-.2z" fill-rule="evenodd"/>
<path d="M116.3 171h.2v.2h-.2z" fill-rule="evenodd"/>
<circle cx="161.8" cy="49.5" r=".13"/>
<circle cx="161.8" cy="58.8" r=".13"/>
<circle cx="50.9" cy="65.5" r=".14"/>
<circle cx="73.6" cy="77.6" r=".13"/>
<circle cx="87" cy="77.6" r=".13"/>
<circle cx="111" cy="65.5" r=".14"/>
<circle cx="111" cy="62.8" r=".14"/>
<circle cx="111" cy="72.2" r=".13"/>
<circle cx="111" cy="74.9" r=".13"/>
<circle cx="125.7" cy="65.5" r=".14"/>
<circle cx="125.7" cy="62.8" r=".14"/>
<circle cx="125.7" cy="72.2" r=".13"/>
<circle cx="125.7" cy="74.9" r=".13"/>
<circle cx="50.9" cy="90.9" r=".13"/>
<circle cx="52.2" cy="90.9" r=".13"/>
<circle cx="73.6" cy="80.2" r=".13"/>
<circle cx="87" cy="80.2" r=".13"/>
<circle cx="109.7" cy="93.6" r=".13"/>
<circle cx="111" cy="81.6" r=".13"/>
<circle cx="111" cy="84.2" r=".13"/>
<circle cx="112.4" cy="89.6" r=".14"/>
<circle cx="125.7" cy="93.6" r=".13"/>
<circle cx="125.7" cy="90.9" r=".13"/>
<circle cx="125.7" cy="84.2" r=".13"/>
<circle cx="125.7" cy="81.6" r=".13"/>
<circle cx="156.5" cy="89.6" r=".14"/>
<circle cx="180.5" cy="89.6" r=".14"/>
<circle cx="183.2" cy="85.6" r=".13"/>
<circle cx="192.6" cy="93.6" r=".13"/>
<circle cx="192.6" cy="82.9" r=".13"/>
<circle cx="133.8" cy="108.3" r=".13"/>
<circle cx="152.5" cy="108.3" r=".13"/>
<circle cx="157.8" cy="111" r=".13"/>
<circle cx="192.6" cy="108.3" r=".13"/>
<circle cx="214" cy="116.3" r=".13"/>
<circle cx="214" cy="104.3" r=".13"/>
<circle cx="215.3" cy="117.7" r=".14"/>
<circle cx="69.6" cy="131" r=".13"/>
<circle cx="73.6" cy="128.4" r=".13"/>
<circle cx="89.7" cy="131" r=".13"/>
<circle cx="96.4" cy="159.1" r=".13"/>
<circle cx="96.4" cy="156.4" r=".13"/>
<circle cx="189.9" cy="149.7" r=".13"/>
<circle cx="49.6" cy="172.5" r=".13"/>
<circle cx="50.9" cy="175.1" r=".13"/>
<circle cx="52.2" cy="176.5" r=".14"/>
<circle cx="72.3" cy="176.5" r=".14"/>
<circle cx="96.4" cy="171.1" r=".13"/>
<circle cx="96.4" cy="168.4" r=".13"/>
<circle cx="22.8" cy="193.8" r=".13"/>
<circle cx="45.6" cy="184.5" r=".13"/>
<circle cx="75" cy="180.5" r=".13"/>
<circle cx="79" cy="188.5" r=".13"/>
<circle cx="81.7" cy="183.1" r=".13"/>
<circle cx="100.3" cy="188.5" r=".13"/>
<circle cx="100.3" cy="185.8" r=".13"/>
</g>
<text font-size="3.3" x="234.9" y="203.2">C</text>
<g font-size="2.8">
<text x="36.9" y="5.4">6</text>
<text x="81.7" y="5.4">5</text>
<text x="125.8" y="5.4">4</text>
<text x="170.6" y="5.4">3</text>
<text x="214.6" y="5.4">2</text>
<text x="259.4" y="5.4">1</text>
<text x="11.5" y="32.1">D</text>
<text x="283.5" y="32.8">D</text>
<text x="11.5" y="82.9">C</text>
<text x="283.5" y="82.3">C</text>
<text x="11.5" y="133.7">B</text>
<text x="283.5" y="133.7">B</text>
<text x="11.5" y="185.2">A</text>
<text x="283.5" y="182.5">A</text>
</g>
<g font-size="1.6">
<text x="264.1" y="208.5">10</text>
<text x="270.1" y="208.5">11</text>
</g>
<text font-size="1.4" x="172.6" y="153.8">180R +/-25% 3A</text>
<g font-size="1.3">
<text x="160.5" y="41">VBUS</text>
<text x="171.2" y="52">C207</text>
<text x="178.4" y="52.8">R183</text>
<text x="191.3" y="49.5">R73</text>
<text x="85.7" y="65.5">D28</text>
<text x="115.1" y="61.6">R224</text>
<text x="107.1" y="68.2">DIFFPAIR</text>
<text x="107.1" y="69.6">DIFFPAIR</text>
<text x="115.1" y="68.2">R225</text>
<text x="115.1" y="70.9">R226</text>
<text x="33.5" y="77.5">USB_D_1_N</text>
<text x="65.6" y="77.6">USB_D_1_P</text>
<text x="69.6" y="73.6">TXB_N</text>
<text x="69.6" y="72.2">TXB_P</text>
<text x="71.7" y="76.4">CC1</text>
<text x="76.3" y="76.2">R227</text>
<text x="101.7" y="72.2">TXB_P</text>
<text x="101.7" y="73.6">TXB_N</text>
<text x="107.1" y="72.2">DIFFPAIR</text>
<text x="107.1" y="73.6">DIFFPAIR</text>
<text x="115.1" y="77.6">R228</text>
<text x="128.4" y="72.2">TXB2_P</text>
<text x="128.4" y="74.9">TXB2_N</text>
<text x="133.8" y="74.9">DIFFPA</text>
<text x="133.8" y="72.2">DIFFPAIR</text>
<text x="137.8" y="74.9">IR</text>
<text x="143.1" y="77">C208</text>
<text x="32.2" y="80.3">CC2</text>
<text x="33.5" y="78.8">USB_D_1_P</text>
<text x="65.6" y="78.9">USB_D_1_N</text>
<text x="76.3" y="81.6">R230</text>
<text x="115.1" y="80.3">R229</text>
<text x="139.1" y="78.4">C209</text>
<text x="143.1" y="82.9">TXC2_P</text>
<text x="152.5" y="81.6">RXC1_N</text>
<text x="152.5" y="80.3">RXC1_P</text>
<text x="179.2" y="80.3">R185</text>
<text x="98.3" y="85.5">RXC_N</text>
<text x="98.5" y="89.3">TXC_P</text>
<text x="115.1" y="86.9">R231</text>
<text x="115.1" y="89.6">R232</text>
<text x="139.1" y="86.4">C212</text>
<text x="143.1" y="85">C211</text>
<text x="152.5" y="85.6">TXC1_N</text>
<text x="152.5" y="84.2">TXC1_P</text>
<text x="184.6" y="89.5">C210</text>
<text x="187.4" y="86">3V3</text>
<text x="85.7" y="95">D29</text>
<text x="98.3" y="90.9">TXC_N</text>
<text x="128.4" y="93.6">TXC2_N</text>
<text x="133.8" y="93.6">DIFFPAIR</text>
<text x="133.8" y="90.9">DIFFPAIR</text>
<text x="193.9" y="93.6">R186</text>
<text x="210.4" y="94.1">3V3</text>
<text x="115.1" y="96.3">R233</text>
<text x="48.2" y="105.7">D36</text>
<text x="164.5" y="104.4">U9</text>
<text x="192.6" y="103" transform="rotate(-90 192.6 103)">R83</text>
<text x="201.3" y="107.8">R94</text>
<text x="31.5" y="112.7">VBUS</text>
<text x="69" y="112.7">VBUS</text>
<text x="147.8" y="111.8">R92</text>
<text x="147.8" y="109.1">R93</text>
<text x="201.3" y="109.1">R95</text>
<text x="201.3" y="110.4">R96</text>
<text x="206" y="113.7" transform="rotate(-90 206 113.7)">TP59</text>
<text x="151.8" y="118.9">C98</text>
<text x="157.6" y="117.7">TUSB321RWBR</text>
<text x="214" y="115" transform="rotate(-90 214 115)">R62</text>
<text x="215.3" y="115" transform="rotate(-90 215.3 115)">R63</text>
<text x="77.6" y="131.1">R90</text>
<text x="77.6" y="128.4">R91</text>
<text x="69.6" y="140.4" transform="rotate(-90 69.6 140.4)">R75</text>
<text x="73.6" y="140.4" transform="rotate(-90 73.6 140.4)">R82</text>
<text x="104.4" y="153.8">R61</text>
<text x="46.4" y="160.4" transform="rotate(-90 46.4 160.4)">TP16</text>
<text x="50.5" y="160.4" transform="rotate(-90 50.5 160.4)">TP19</text>
<text x="54.5" y="160.4" transform="rotate(-90 54.5 160.4)">TP22</text>
<text x="104.4" y="161.8">R60</text>
<text x="104.4" y="165.8">R59</text>
<text x="72.3" y="171.1">D4</text>
<text x="104.4" y="173.8">R58</text>
<text x="85.7" y="183.2">R56</text>
<text x="85.7" y="191.2">R57</text>
</g>
<g font-size="1.2">
<text x="171.2" y="53.4">10uF/10V</text>
<text x="214" y="108.3" transform="rotate(-90 214 108.3)">NC/10K</text>
<text x="215.3" y="108.3" transform="rotate(-90 215.3 108.3)">NC/10K</text>
</g>
<g font-size="1.1">
<text x="238.7" y="11.4">LTR</text>
<text x="250.7" y="11.4">ECO NO:</text>
<text x="253.4" y="8.7">REVISION RECORD</text>
<text x="266.1" y="11.4">APPROVED:</text>
<text x="276.6" y="11.4">DATE:</text>
<text x="117.2" y="28.1">USB_D_1_P</text>
<text x="117.2" y="29.5">USB_D_1_N</text>
<text x="162.8" y="52.8">CP8</text>
<text x="198" y="49.5">30K</text>
<text x="213.2" y="49.7">USB_VBUS</text>
<text x="178.4" y="54.3">10k</text>
<text x="121.8" y="61.6">0R NM</text>
<text x="85.7" y="66.9">TPD4E02B04</text>
<text x="121.8" y="68.2">0R NM</text>
<text x="121.8" y="70.9">0R NM</text>
<text x="214.8" y="68.2">USB_D_P</text>
<text x="214.8" y="69.6">USB_D_N</text>
<text x="22.3" y="75.3">VBUS</text>
<text x="69.9" y="75.3">VBUS</text>
<text x="83" y="76.2">0R NM</text>
<text x="102.5" y="77.6">USB_D_P</text>
<text x="121.8" y="77.6">0R NM</text>
<text x="148.5" y="77.1">100nF</text>
<text x="209.2" y="76.6">USB_TX_P</text>
<text x="209.4" y="72.2">USB_RX_P</text>
<text x="209.4" y="73.6">USB_RX_N</text>
<text x="217.3" y="75.8">Current Mode:</text>
<text x="217.3" y="76.9">L - Low(500-900mA) current. (Default) Pull-down to GND or leave</text>
<text x="217.3" y="77.9">unconnected.</text>
<text x="22.3" y="82">VBUS</text>
<text x="71.1" y="82.8">RXC_N</text>
<text x="71.2" y="81.8">VBUS</text>
<text x="83" y="81.6">0R NM</text>
<text x="102.5" y="80.3">USB_D_N</text>
<text x="121.8" y="80.3">0R NM</text>
<text x="143.1" y="78.5">100nF</text>
<text x="185.9" y="80.3">10k</text>
<text x="206.8" y="82.9">SEL</text>
<text x="209.2" y="78.1">USB_TX_N</text>
<text x="217.3" y="79">M - Medium (1.5A) current. Pull-up to VDD with 500-k? resistor.</text>
<text x="217.3" y="80.1">H - High (3.0A) current. Pull-up to VDD with 10-k? resistor.</text>
<text x="71.1" y="84.1">RXC_P</text>
<text x="98.3" y="86.8">RXC_P</text>
<text x="121.8" y="86.9">0R NM</text>
<text x="121.8" y="89.6">0R NM</text>
<text x="143.1" y="86.5">100nF</text>
<text x="148.5" y="85.1">100nF</text>
<text x="217.3" y="86.5">DIR pin:</text>
<text x="217.3" y="87.5">DIR of plug. This open drain output indicates the detected plug</text>
<text x="217.3" y="88.6">orientation: Type-C plug position 2 (H) connectos Port A to Port</text>
<text x="217.3" y="89.7">C on U61; Type-C plug position 1 (L) connects port A to Port B</text>
<text x="85.7" y="93.6">TPD4E02B04</text>
<text x="184.6" y="90.8">100nF</text>
<text x="199.3" y="93.6">10k</text>
<text x="217.3" y="90.8">on U61.</text>
<text x="110.4" y="98.6">0R links bypassing the CMCs are to</text>
<text x="110.4" y="99.6">be placed for minimum stub</text>
<text x="110.4" y="100.7">connections.</text>
<text x="121.8" y="96.3">0R NM</text>
<text x="132.3" y="101">VBUS</text>
<text x="156.4" y="98.3">VBUS</text>
<text x="192.6" y="96.3" transform="rotate(-90 192.6 96.3)">NC</text>
<text x="204.5" y="99.6">VBUS</text>
<text x="48.2" y="107">TPD4E02B04</text>
<text x="149.6" y="104.3">CC1</text>
<text x="149.6" y="105.7">CC2</text>
<text x="194.9" y="107.9">NC</text>
<text x="32" y="108.3">CC1</text>
<text x="32" y="109.6">CC2</text>
<text x="69.1" y="108.3">CC1</text>
<text x="69.1" y="109.6">CC2</text>
<text x="138.1" y="112.1">NC/1.8M</text>
<text x="138.1" y="109.2">NC/1.8M</text>
<text x="194.9" y="109.2">NC</text>
<text x="194.9" y="110.5">NC</text>
<text x="218.7" y="109.2">Port:</text>
<text x="218.7" y="110.3">H - DFP (Pull-up to VDD if DFP mode is desired)</text>
<text x="218.7" y="111.4">NC - DRP (Default) (Leave unconnected if DRP mode is</text>
<text x="218.7" y="112.4">desired)</text>
<text x="218.7" y="113.5">L - UFP (Pull-down or tie to GND if UFP mode is desired)</text>
<text x="222.8" y="117.7">I2C0_SDA</text>
<text x="222.8" y="116.3">I2C0_SCL</text>
<text x="110.5" y="124.4">SEL</text>
<text x="150.3" y="120.2">100nF</text>
<text x="58.7" y="131.1">CC1</text>
<text x="58.7" y="128.4">CC2</text>
<text x="84.3" y="131.1">0R</text>
<text x="84.3" y="128.4">NC</text>
<text x="69.6" y="133.6" transform="rotate(-90 69.6 133.6)">10K</text>
<text x="73.6" y="133.6" transform="rotate(-90 73.6 133.6)">10K</text>
<text x="165.7" y="138.4">VBUS</text>
<text x="195.7" y="138.4">VDD_5V</text>
<text x="56.1" y="153.1">VBUS</text>
<text x="111" y="153.8">0R NM</text>
<text x="111" y="161.8">0R NM</text>
<text x="138.6" y="159.1">USB_RX_P_2</text>
<text x="138.6" y="156.5">USB_RX_N_2</text>
<text x="190.9" y="158.5">CP7</text>
<text x="111" y="165.8">0R NM</text>
<text x="16.2" y="169.8">Micro USB 3.0 Type Micro AB</text>
<text x="72.3" y="169.8">NC/TPD4E02B04</text>
<text x="111" y="173.8">0R NM</text>
<text x="138.6" y="171.1">USB_TX_P_2</text>
<text x="138.6" y="168.4">USB_TX_N_2</text>
<text x="62.4" y="175.1">E</text>
<text x="63.1" y="175.1">XT</text>
<text x="64.4" y="175.1">_RST</text>
<text x="215.9" y="179.2">COMPANY:</text>
<text x="18.8" y="180.5">J5</text>
<text x="92.4" y="183.2">0R NM</text>
<text x="117.2" y="185.8">USB_D_N_2</text>
<text x="215.9" y="185.8">TITLE:</text>
<text x="92.4" y="191.2">0R NM</text>
<text x="117.2" y="188.5">USB_D_P_2</text>
<text x="182.4" y="190.5">DRAWN:</text>
<text x="202.5" y="190.5">DATED:</text>
<text x="182.4" y="195.9">CHECKED:</text>
<text x="202.5" y="195.9">DATED:</text>
<text x="221.4" y="196.5">CODE:</text>
<text x="234" y="196.5">SIZE:</text>
<text x="253.4" y="196.5">DRAWING NO:</text>
<text x="276.8" y="196.5">REV:</text>
<text x="182.4" y="201.2">QUALITY CONTROL:</text>
<text x="202.5" y="201.2">DATED:</text>
<text x="182.4" y="206.5">RELEASED:</text>
<text x="202.5" y="206.5">DATED:</text>
<text x="216" y="208.6">SCALE:</text>
<text x="258.8" y="208.6">SHEET:</text>
<text x="264.7" y="208.6">OF</text>
</g>
<g font-size="1">
<text x="162.8" y="53.9">22uF/10V</text>
<text x="162.8" y="55">C0805</text>
<text x="162.8" y="56">10V</text>
<text x="166.5" y="80.2">FUSB340TMX</text>
<text x="169.2" y="78.4">U4</text>
<text x="56.3" y="88.7">J6</text>
<text x="56.3" y="89.6">TYPE_C_1</text>
<text x="173.4" y="151">CBW453215U181T</text>
<text x="190.9" y="160.6">C0805</text>
<text x="190.9" y="161.7">10V</text>
<text x="190.9" y="159.5">22uF/10V</text>
<text x="60.3" y="197.4">D6</text>
<text x="69.6" y="197.4">D10</text>
</g>
<g font-size=".9">
<text x="81" y="40.9">ESDPAD_R0402</text>
<text x="83" y="39.6">0402ESDA-05</text>
<text x="85.7" y="38.3">D27</text>
<text x="93" y="40.9">ESDPAD_R0402</text>
<text x="95" y="39.6">0402ESDA-05</text>
<text x="97.7" y="38.3">D9</text>
<text x="118.4" y="60.2">T14</text>
<text x="123" y="64.2">DLW21SN181SQ2L</text>
<text x="119.6" y="72.2">T1</text>
<text x="123.1" y="73.3">DLW21SN181SQ2L</text>
<text x="84.1" y="78.8">DLW21SN181SQ2L T7</text>
<text x="118.4" y="78.9">T2</text>
<text x="123" y="82.9">DLW21SN181SQ2L</text>
<text x="122.8" y="92">DLW21SN181SQ2L</text>
<text x="118.4" y="97">T3</text>
<text x="177.5" y="148.4">L6</text>
<text x="102.4" y="158">T4</text>
<text x="110.9" y="158.5">DLW21SN181SQ2L</text>
<text x="102.4" y="170">T5</text>
<text x="113.2" y="169.7">DLW21SN181SQ2L</text>
<text x="87.7" y="191.9">T6</text>
<text x="92.2" y="187.9">DLW21SN181SQ2L</text>
<text x="55.6" y="200">ESDPAD_R0402</text>
<text x="57.6" y="198.7">0402ESDA-05</text>
<text x="64.9" y="200">ESDPAD_R0402</text>
<text x="67" y="198.7">0402ESDA-05</text>
</g>
<g font-size=".8">
<text x="101.3" y="133.7">S8050</text>
<text x="201.2" y="160.4">SMAJ5.0CA</text>
</g>
<g font-size=".7">
<text x="100.4" y="131.1">Q2</text>
<text x="202" y="159.1">D7</text>
</g>
</svg>
